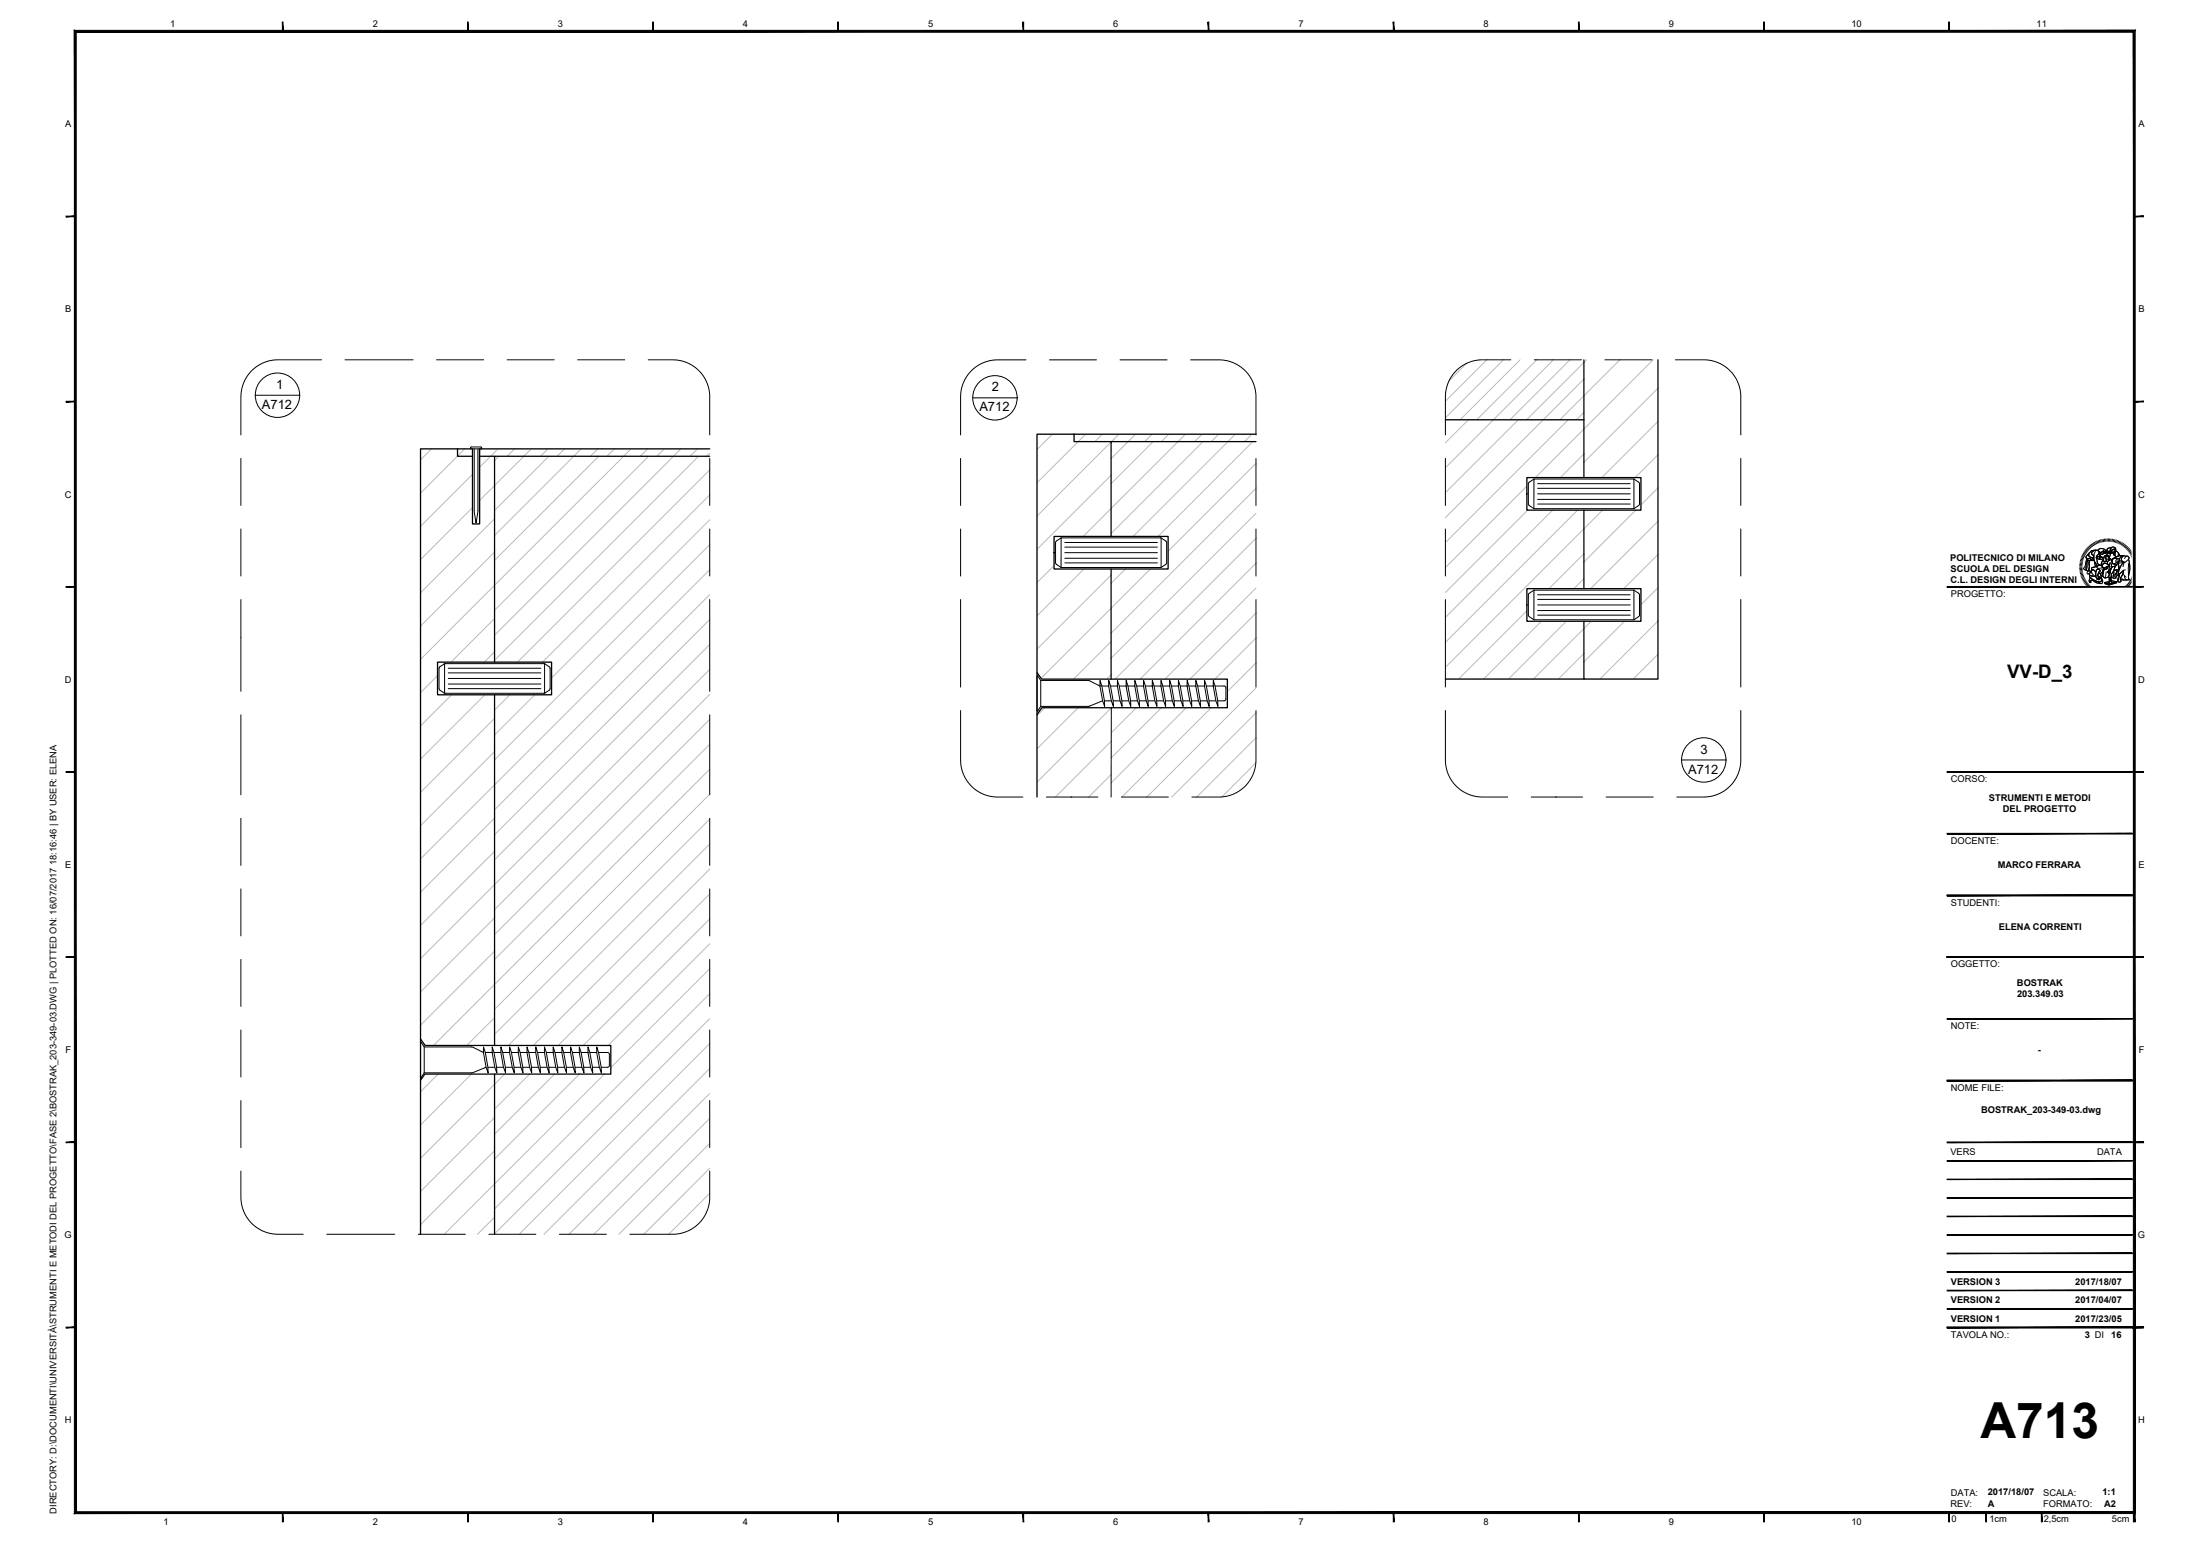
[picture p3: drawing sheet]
<svg xmlns="http://www.w3.org/2000/svg" width="594mm" height="420mm" viewBox="0 0 594 420" stroke-linecap="round" stroke-linejoin="round" font-family="sans-serif">
<!-- layer: campitura -->
<g fill="none" stroke="#bababa" stroke-width=".27">
<path d="M396.1 98.1l-4.8 4.8M401.5 97.2l-11.2 11.1M406 97.2l-15.7 15.6M410.5 97.2l-16.2 16.2M415 97.2l-16.2 16.2M419.5 97.2l-29.2 29.1M424 97.2l-16.2 16.2M428.4 97.2l-16.2 16.2M437.4 97.2l-16.2 16.2M446.4 97.2l-31.8 31.8M284.2 117.2l-4.2 4.2M293.2 117.2l-13.2 13.2"/>
<path d="M297.7 117.2l-2 2M300 119.4l-20 20M302.2 117.2l-2 2M306.6 117.2l-6.6 6.6M311.1 117.2l-2 2M311.4 119.2l-11.4 11.4M315.6 117.2l-2 2M320.1 117.2l-27.6 27.6M324.6 117.2l-2 2M324.8 119.2l-24.8 24.9M329.1 117.2l-2 2M333.6 117.2l-27.6 27.6"/>
<path d="M338.1 117.2l-2 2M338.3 119.2l-25.6 25.6M396.5 113.4l-6.2 6.2M410 113.4l-19.7 19.6M423.5 113.4l-33.2 33.1M427.7 102.4l-37.4 37.4M427.7 111.4l-2 2M447.7 104.8l-20 20M447.7 113.8l-15.1 15.2M116.5 121.2l-2.9 3M125.5 121.2l-11.9 12M127.6 128.1l-14 14"/>
<path d="M127.6 137.1l-14 14M130 121.2l-.5 .5M134.5 121.2l-5 5M134.7 123.2l-1.2 1.2M139 121.2l-2 2M143.5 121.2l-14 13.9M148 121.2l-2 2M148.2 123.2l-14.7 14.6M152.4 121.2l-2 2M156.9 121.2l-23.4 23.4M161.4 121.2l-2 2M161.7 123.2l-28.2 28.1"/>
<path d="M165.9 121.2l-2 2M170.4 121.2l-56.8 56.8M174.9 121.2l-2 2M175.1 123.2l-41.6 41.6M179.4 121.2l-2 2M183.9 121.2l-50.4 50.3M188.4 121.2l-2 2M188.6 123.2l-55.1 55.1M191.7 126.9l-52 51.9M191.7 133.6l-45.2 45.2M191.7 122.4l-.8 .8M300 128.3l-20 20"/>
<path d="M339.2 125.1l-23.8 23.8M339.2 131.9l-39.2 39.1M339.2 138.6l-39.2 39.1M412.3 131.2l-22 22.1M412.5 137.8l-22.2 22.2M419.3 137.8l-29 28.9M426 137.8l-35.7 35.7M427.7 122.6l-6.4 6.4M432.7 137.8l-42.4 42.4M441.7 137.8l-14 14M447.7 122.8l-6.2 6.2M447.7 131.8l-4.6 4.6"/>
<path d="M133.5 140.1l-19.9 20M133.5 149.1l-19.9 20M191.7 153.8l-78.1 78.1M191.7 140.4l-42.8 42.7M191.7 147.1l-58.2 58.1M284.6 152.7l-4.6 4.6M292.7 153.6l-12.7 12.7M300 155.3l-20 20M303.9 153.6l-3.9 3.9M310.6 153.6l-29.5 29.6M339.2 145.3l-38.1 38.1M339.2 152.1l-31.3 31.3"/>
<path d="M339.2 158.8l-24.6 24.6M427.7 149.5l-9.4 9.5M427.7 156.3l-2.7 2.7M447.7 149.7l-9.2 9.3M447.7 140.8l-18.2 18.2M447.7 158.7l-4.6 4.6M133.5 167l-11.7 11.8M133.5 176l-2.7 2.8M191.7 160.6l-58.2 58.1M191.7 167.3l-58.2 58.1M191.7 174l-58.2 58.1M300 173.2l-10.1 10.2"/>
<path d="M339.2 165.5l-17.9 17.9M339.2 172.3l-11.1 11.1M339.2 179l-7.8 7.7M412.3 164.9l-18.4 18.5M416.2 167.8l-15.6 15.6M422.9 167.8l-15.6 15.6M427.7 176.5l-6.9 6.9M429.7 167.8l-15.6 15.6M438.7 167.8l-11 10.9M447.7 167.7l-15.6 15.7M447.7 176.7l-6.7 6.7M118.1 182.4l-4.5 4.6"/>
<path d="M122 187.6l-8.4 8.4M130.9 187.6l-17.3 17.4M133.5 194l-19.9 20M137.7 187.6l-4.2 4.1M144.4 187.6l-10.9 10.9M191.7 180.8l-78.1 78.1M191.7 187.5l-58.2 58.1M191.7 194.2l-58.2 58.1M282.2 191.1l-2.2 2.1M291.1 191.1l-11.1 11.1M300 182.2l-1.1 1.2M300.1 191.1l-20.1 20.1"/>
<path d="M306.9 191.1l-6.8 6.8M313.6 191.1l-13.5 13.5M320.3 191.1l-20.3 20.3M327.1 191.1l-24.2 24.1M339.2 185.8l-29.5 29.4M339.2 192.5l-22.8 22.7M339.2 199.2l-16 16M427.7 183.2l-.1 .2M133.5 202.9l-19.9 20.1M191.7 207.7l-74.6 74.6M191.7 201l-58.2 58.1M191.7 214.4l-58.2 58.1"/>
<path d="M300.1 209.1l-6.1 6.1M300.1 200.1l-15.1 15.1M339.1 206l-9.2 9.2M133.5 220.9l-19.9 20M133.5 229.9l-19.9 20M191.7 234.6l-47.7 47.7M191.7 221.2l-58.2 58.1M191.7 227.9l-54.4 54.4M133.5 247.9l-19.9 20M133.5 256.8l-19.9 20M191.7 241.4l-41 40.9M191.7 248.1l-34.2 34.2"/>
<path d="M191.7 254.9l-27.5 27.4M133.5 274.8l-7.5 7.5M191.7 261.6l-26.8 26.7M191.7 268.3l-58.2 58.1M191.7 275.1l-58.2 58.1M118.3 290l-4.7 4.8M127.3 290l-13.7 13.8M136.3 290l-22.7 22.8M143 290l-9.5 9.5M149.8 290l-16.3 16.2M156.5 290l-23 23M163.2 290l-43.2 43.3"/>
<path d="M191.7 281.8l-51.5 51.5M191.7 288.5l-44.8 44.8M191.7 295.3l-38.1 38M133.5 301.7l-19.9 20M133.5 310.7l-19.9 20M191.7 302l-31.3 31.3M191.7 308.7l-24.6 24.6M191.7 315.5l-17.9 17.8M133.5 328.7l-4.6 4.6M191.7 322.2l-11.1 11.1"/>
</g>
<!-- layer: Sezioni 1 -->
<g fill="none" stroke="#000" stroke-width=".35">
<path d="M427.7 97.2v31.8M447.7 97.2v86.2h-20v-15.6M290 117.2h-10v98M290 117.2v2h10M290 117.2h49.2M339.2 119.2h-39.2v25.6M390.3 113.4h37.4M123.5 121.2h-9.9v212.1M123.5 121.2v2h4.1M123.5 121.2h3.8M127.6 121.2v20.3h1.9v-20.3M129.5 123.2h4"/>
<path d="M129.9 121.2h61.8M191.7 123.2h-58.2v55.6M412.3 129h30.8v8.8h-30.8zM427.7 137.8v21.2M284.6 144.8h30.8v8.8h-30.8zM300 153.6v29.8M412.3 159h30.8v8.8h-30.8zM118.1 178.8h30.8v8.8h-30.8zM133.5 187.6v94.7M280 181.6l1.3 1.8h50.1v7.7h-50.1l-1.3 1.8M390.3 183.4h37.4M113.6 280.6l1.2 1.7h50.1v7.7h-50.2l-1.1 1.7"/>
<path d="M133.5 290v43.3"/>
</g>
<!-- layer: Viti -->
<g fill="none" stroke="#000" stroke-width=".27">
<path d="M127.1 120.8l2.8-.1 .2 .3-.2 .2h-2.6zM128.1 121.2v16.6l.5 3.4 .5-3.4-.1-16.6M414.2 129.4v7.9M415.2 130.6h25M415.2 131.9h25M415.2 134.9h25M415.2 136.1h25M415.2 133.4h25M441.1 129.4h-26.7l-1.5 .8-.2 .4v5.7l1.5 1 26.9 .1M441.1 129.4l1.4 .8 .2 .4v5.7l-1.6 1.1M441.2 129.4v7.9M285.1 146.2l1.6-1 26.8 .1 1.5 1v5.8l-1.6 1.1h-26.9l-1.4-1.1z"/>
<path d="M286.5 145.3v7.9M287.5 146.5h25M287.5 147.7h25M287.5 150.7h25M287.5 152h25M287.5 149.2h25M313.5 145.3v7.9M414.2 159.4v7.9M414.4 159.4h26.7M414.4 159.3l-1.7 1.2v5.6l.2 .4M441.1 159.3l1.6 1.2v5.6l-.2 .4M441.2 159.4v7.9"/>
<path d="M120.1 179.2v8M147.1 179.2v8M412.9 166.5l1.5 .9h26.7M415.2 160.6h25M415.2 161.9h25M415.2 164.9h25M415.2 166.1h25M415.2 163.4h25M442.5 166.5l-1.4 .9M118.7 180.2l1.5-1h26.8l1.5 1.1v5.8l-1.6 1.1h-26.8l-1.5-1.1zM121 180.4h25M121 181.7h25"/>
<path d="M121 184.7h25M121 186h25M121 183.2h25M281 183.7l13 .1 3 1.4M281 183.7l-.9-1.2v9.5l.9-1.3M281 183.7v7M281 190.7h12.8M297 183.7l.5 1.5 .7 4 .1 1.5-.6-1.5-.7-4zM297.5 185.2h1.9M297.8 189.3l-4 1.4M298.2 189.2h1.9M299.4 183.7l.5 1.5 .7 4v1.5l-.5-1.5-.7-4z"/>
<path d="M299.9 185.2h1.8M300.6 189.2h1.8M301.7 183.7l.5 1.5 .8 4v1.5l-.6-1.5-.7-4zM302.2 185.2h1.9M303 189.2h1.8M304.1 183.7l.5 1.5 .7 4 .1 1.5-.6-1.5-.7-4zM304.6 185.2h1.8M305.3 189.2h1.9M306.5 183.7l.4 1.5 .8 4v1.5l-.5-1.5-.8-4zM306.9 185.2h1.9M307.7 189.2h1.8M308.8 183.7l.5 1.5 .7 4 .1 1.5-.6-1.5-.7-4z"/>
<path d="M309.3 185.2h1.8M310 189.2h1.9M311.2 183.7l.4 1.5 .8 4v1.5l-.5-1.5-.8-4zM311.6 185.2h1.9M312.4 189.2h1.8M313.5 183.7l.5 1.5 .7 4 .1 1.5-.6-1.5-.7-4zM314 185.2h1.9M314.7 189.2h1.9M315.9 183.7l.5 1.5 .7 4v1.5l-.5-1.5-.7-4zM316.4 185.2h1.8M317.1 189.2h1.8M318.2 183.7l.5 1.5 .7 4 .1 1.5-.6-1.5-.7-4z"/>
<path d="M318.7 185.2h1.9M319.4 189.2h1.9M320.6 183.7l.5 1.5 .7 4v1.5l-.5-1.5-.7-4zM321.1 185.2h1.8M321.8 189.2h1.8M322.9 183.7l.5 1.5 .7 4 .1 1.5-.6-1.5-.7-4zM323.4 185.2h1.9M324.1 189.2h1.9M325.3 183.7l.5 1.5 .7 4v1.5l-.5-1.5-.7-4zM325.8 185.2h1.8M326.5 189.2h1.8M327.6 183.7l.5 1.5 .7 4 .1 1.5-.6-1.5-.7-4z"/>
<path d="M328.1 185.2h2.4l.5 .5v3.3l-.5 .2h-1.7M114.6 282.7l13.2 .1M114.6 282.7l-1-1.2v9.4l1-1.2M114.6 282.7v7M127.8 282.8l2.3 1.2M130.1 284l.5 .1M130.6 282.7l.4 1.5 .8 4v1.5l-.5-1.5-.8-4zM131 284.2h1.9M131.3 288.2l-3.9 1.5h-12.8M131.8 288.2h1.8M132.9 282.7l.5 1.5 .7 4 .1 1.5-.6-1.5-.7-4zM133.4 284.2h1.9"/>
<path d="M134.1 288.2h1.9M135.3 282.7l.4 1.5 .8 4v1.5l-.5-1.5-.7-4zM135.7 284.2h1.9M136.5 288.2h1.8M137.6 282.7l.5 1.5 .7 4 .1 1.5-.6-1.5-.7-4zM138.1 284.2h1.9M138.8 288.2h1.9M140 282.7l.5 1.5 .7 4v1.5l-.5-1.5-.7-4zM140.5 284.2h1.8M141.2 288.2h1.8M142.3 282.7l.5 1.5 .7 4 .1 1.5-.6-1.5-.7-4zM142.8 284.2h1.9"/>
<path d="M143.5 288.2h1.9M144.7 282.7l.5 1.5 .7 4v1.5l-.5-1.5-.7-4zM145.2 284.2h1.8M145.9 288.2h1.8M147 282.7l.5 1.5 .7 4 .1 1.5-.6-1.5-.7-4zM147.5 284.2h1.9M148.2 288.2h1.9M149.4 282.7l.5 1.5 .7 4v1.5l-.5-1.5-.7-4zM149.9 284.2h1.8M150.6 288.2h1.8M151.7 282.7l.5 1.5 .7 4 .1 1.5-.6-1.5-.7-4zM152.2 284.2h1.9"/>
<path d="M152.9 288.2h1.9M154.1 282.7l.5 1.5 .7 4v1.5l-.5-1.5-.7-4zM154.6 284.2h1.8M155.3 288.2h1.8M156.4 282.7l.5 1.5 .7 4 .1 1.5-.6-1.5-.7-4zM156.9 284.2h1.9M157.6 288.2h1.9M158.8 282.7l.5 1.5 .7 4v1.5l-.5-1.5-.7-4zM159.3 284.2h1.8M160 288.2h1.8M161.1 282.7l.5 1.5 .7 4 .1 1.5-.6-1.5-.7-4zM161.6 284.2h2.5l.5 .5-.1 3.2-.4 .3h-1.8"/>
</g>
<!-- layer: simboli -->
<g fill="none" stroke="#000" stroke-width=".27">
<path d="M86.8 97.2h-11.7a10 10 0 0 0-10 10v10.2M93.2 97.2h18.3M117.9 97.2h12.7M136.9 97.2h12.7M156 97.2h12.7M175 97.2h6.6a10 10 0 0 1 10.1 10v10.2M277 97.2h-7.6a10 10 0 0 0-10 10v10.2M283.4 97.2h12.7M302.4 97.2h12.7M321.5 97.2h7.7a10 10 0 0 1 10 10v10.2M408 97.2h-7.7a10 10 0 0 0-10 10v10.2M414.3 97.2h12.7"/>
<path d="M433.4 97.2h12.7M452.4 97.2h7.7a10 10 0 0 1 10 10v10.2M68.9 106.7h12M262.7 107.4h12M65.1 123.8v12.7M191.7 123.8v12.7M259.4 123.8v12.7M339.2 123.8v12.7M390.3 123.8v12.7M470.1 123.8v12.7M65.1 142.8v12.7M191.7 142.8v12.7"/>
<path d="M259.4 142.8v12.7M339.2 142.8v12.7M390.3 142.8v12.7M470.1 142.8v12.7M65.1 161.9v24.8M191.7 161.9v24.8M259.4 161.9v23.6M339.2 161.9v23.6M390.3 161.9v23.6M470.1 161.9v23.6M65.1 193v21.6M191.7 193v21.6"/>
<path d="M259.4 191.9v13.3a10 10 0 0 0 10 10h6.8M339.2 191.9v13.3a10 10 0 0 1-10 10h-7.3M390.3 191.9v13.3a10 10 0 0 0 10 10h6.8M470.1 191.9v13.3a10 10 0 0 1-10 10h-7.3M282.6 215.2h13.9M302.8 215.2h12.7M413.5 215.2h13.9M433.7 215.2h12.7M454.1 205.2h12M65.1 221v12.7M191.7 221v12.7M65.1 240v12.7"/>
<path d="M65.1 259.1v12.7M191.7 240v12.7M191.7 259.1v12.7M65.1 278.1v12.7M191.7 278.1v12.7M65.1 297.2v12.7M191.7 297.2v12.7M65.1 316.2v7.1a10 10 0 0 0 10 10h6.8M191.7 316.2v7.1a10 10 0 0 1-10.1 10h-11.5M88.2 333.3h18.4M113 333.3h12.7M132 333.3h12.7"/>
<path d="M151.1 333.3h12.7"/>
<circle cx="74.9" cy="106.7" r="6"/>
<circle cx="268.7" cy="107.4" r="6"/>
<circle cx="460.1" cy="205.2" r="6"/>
</g>
<!-- layer: Sezioni 10 -->
<path d="M300.1 191.1l-.1 24.1" fill="none" stroke="#000" stroke-width=".27"/>
<!-- layer: G-ANNO-LOGO -->
<g fill="none" stroke="#000" stroke-width=".27">
<path d="M561.6 153.1h.6M561.6 152.8h.6M561.6 152.4l.7 .1M561.6 152.1h.7M561.7 151.7l.7 .1M561.8 151.4l.6 .1M561.9 151l.6 .2M562 150.7l.6 .2M562.1 150.3l.6 .3M562.2 150l.6 .3M562.2 153.5h-.6M562.3 153.8h-.7"/>
<path d="M562.3 154.1l-.7 .1M562.4 154.4l-.7 .1M562.4 149.7l.6 .3M562.4 154.7l-.6 .2M562.5 155l-.7 .2M562.6 149.4l.5 .3M562.6 155.4l-.6 .2M562.7 155.7l-.6 .2M562.7 149.1l.6 .3M562.8 156l-.6 .2M562.9 148.8l.6 .4M563 156.3l-.6 .3"/>
<path d="M563.1 156.6l-.6 .3M563.1 148.5l.6 .4M563.3 156.8l-.6 .4M563.4 148.2l.5 .4M563.5 150.8h.6a.84 .84 0 0 0 1.3-.1l.1 .6-1 .1a.81 .81 0 0 1-1.1-.5zM563.5 150.7v.5M563.5 157.1l-.6 .4M563.6 147.9l.5 .5M563.6 151.3l-.2 .5-.1 1.3-.4 .7 .4 .2M563.7 157.4l-.6 .4M563.7 149.8l.4-.3-.1 .3a.81 .81 0 0 0 1 .8l.3 .1-.1 .1a.73 .73 0 0 1-1.1 0l-.3 .1a.51 .51 0 0 1-.5-.4 .51 .51 0 0 1 .3-.6zM563.9 147.7l.4 .5"/>
<path d="M563.9 157.6l-.6 .5M563.9 151.3l.4 .1-.2 .6v2.1l-.2 .1-.6-.3 .2-.7 .1-1.2zM563.9 151.3l-.3 .6-.1 1.5-.2 .6 .7 .1M564.1 149.5l-.6 .6a.44 .44 0 0 0-.2 .5 .44 .44 0 0 0 .5 .3l.5-.1 .5 .2 .6-.3M564.1 157.9l-.5 .4M564.1 147.4l.5 .5M564.1 154.9a1.23 1.23 0 0 0 1.8 .5M564.2 149.3l.7-.6 1.2-.1a1 1 0 0 0-1.2 1l.5 .3v.8l-.5-.1a.75 .75 0 0 1-.9-.8zM564.3 155.3l.1 .5 .7 .7 1.9 .8M564.3 155.2l.6 .3 1-.1 .4 1 .2-.2 .3 .4-.2-.6 .3 .4-.1-.4 .4 .1-.8-.6 .3-.8 .4 .1 .3 1.1a.79 .79 0 0 1 0 .9 .79 .79 0 0 1-.9 .3l-1.6-.8-.5-.5zM564.3 158.1l-.5 .5M564.3 151.4l1.2-.1 .6 1.2-.1 .5-.4 .1a.6 .6 0 0 0-.8 .7l.2 .1-.4 .5a.56 .56 0 0 1-.5-.9v-1.7z"/>
<path d="M564.3 151.4l-.2 .6 .1 2.1M564.4 147.2l.4 .5M564.4 155.9v.2a.84 .84 0 0 0-.1 1.2l.4-.2-.2-.1a.49 .49 0 0 1 .4-.4 .49 .49 0 0 1 .5 .3l.9 .5a1.28 1.28 0 0 0 1.5-.1l-.2-.8M564.4 155.9l1.6 1a1.01 1.01 0 0 0 1.6-.4 .65 .65 0 0 1 0 1 .65 .65 0 0 1-.9 0l-1.3-.6a.45 .45 0 0 0-.5-.3 .45 .45 0 0 0-.3 .5v.2h-.2a.82 .82 0 0 1 0-1.2zM564.5 158.3l-.4 .5M564.6 154.4a.51 .51 0 0 0-.8-.2 .51 .51 0 0 0 .1 .8 .72 .72 0 0 1 .7-.4 .72 .72 0 0 1 .6 .6h.1M564.7 147l.4 .5M564.8 158.5l-.4 .6M564.8 154l.4-.2 .2 .1a.73 .73 0 0 1 .5 1v.5a1.19 1.19 0 0 1-1.8-.5l.7-.3-.2-.2zM564.8 153.4l1.2-.4 .3 .1 .3-.5h.4l.6 .2 .4 .5a1.01 1.01 0 0 1-.1 1.1 1.01 1.01 0 0 1-1 .4l-.1-.3a.46 .46 0 0 0 .1-.8 .46 .46 0 0 0-.8 .3l-.1 .4-.7-.6a.34 .34 0 0 1-.4 0 .34 .34 0 0 1-.1-.4zM565 146.8l.3 .5M565 158.7l-.4 .6"/>
<path d="M565.1 148.9a.93 .93 0 0 1 1-.3 .93 .93 0 0 1 .7 .9l-.3 .3a.91 .91 0 0 0-.2 1.4 1.09 1.09 0 0 0 .7 1.4h-.4l-.3 .5-.3-.1 .1-.5-.6-1.2-.1-1.3a.61 .61 0 0 1-.5-.4 .61 .61 0 0 1 .2-.7zM565.2 153.7l.7 .7M565.2 153.8l-.5 .4 .1 .4M565.3 146.6l.3 .6M565.3 158.9l-.4 .6M565.5 151.3h-1.4a.68 .68 0 0 0-.8 .2 .68 .68 0 0 0-.1 .8l-.1 .5-.5 .7 .3 .3M565.6 146.4l.3 .6M565.6 159.1l-.4 .6M565.6 151.7l.2 1.3M565.8 148.9l-.4 .9 .1 1.6 .4 .7 .3 1 .2-.1 .1-.3 .5-.2a1.04 1.04 0 0 1-.7-1.4 1.5 1.5 0 0 1 .5-1.7 1.03 1.03 0 0 0-1.4-.8l-.7 .2-.5 .5-.2 .5a.83 .83 0 0 0 1 .8l.3 .1M565.9 159.3l-.4 .6M565.9 146.2l.3 .7"/>
<path d="M566 153l-.4 .1a.61 .61 0 0 0-.8 .7l.2 .1M566.1 148.6a1.01 1.01 0 0 0-1.2 1l.5 .3M566.1 159.4l-.3 .6M566.2 146.1l.3 .6M566.3 153.7a.47 .47 0 0 1 .7 .2 .47 .47 0 0 1-.2 .6l-.4 .9 .8 .7-.4-.1 .1 .4-.3-.4 .1 .6-.2-.4-.2 .2v-.3l-.4-.5 .1-1.2zM566.3 153.7a.47 .47 0 0 1 .7 .2 .47 .47 0 0 1-.2 .6l-.4 .9 .8 .8-.4-.2 .1 .4-.3-.4 .1 .6-.2-.4-.2 .2v-.2l-.4-.6v-1.1zM566.3 149.9l.4-.2 .6-.2-.1 .6-1.1 .5zM566.4 150.4l.7-.3 .3 .3a.33 .33 0 0 0-.4 .2 .33 .33 0 0 0 .2 .4 .6 .6 0 0 1-.8-.6zM566.4 150.4a.56 .56 0 0 0 .8 .6M566.4 159.6l-.2 .6M566.5 148.7l.7-.6 1.1 .2a.3 .3 0 0 1 .3 .4 .3 .3 0 0 1-.5 .1l-.2-.1-.5 .5-.6-.2M566.6 146l.2 .6"/>
<path d="M566.6 148.4l1.1-.3 .7 .4a.22 .22 0 0 1 .2 .3 .22 .22 0 0 1-.3 .1l-.4-.2-.4 .5h-.4l-.6-.5zM566.7 159.7l-.2 .6M566.8 149l.7 .2 .5-.5 .3 .2-.2 .6-.4 .2-.4-.2-.6 .2zM566.9 145.9l.2 .6M567 152.6l.6 .2 .4 .6a.76 .76 0 0 1-.3 1.1M567.1 159.8l-.3 .6M567.1 150.5h.9l-.3 .1a.38 .38 0 0 1-.4 .5 .38 .38 0 0 1-.2-.6zM567.1 154.9l.3 1a.79 .79 0 0 1 .1 .9 .79 .79 0 0 1-.9 .3M567.1 150.2l.3 .2M567.2 149.9v.2l-1.1 .5M567.2 153.4l-.8 .2M567.2 145.7l.2 .7"/>
<path d="M567.3 149.5l-.4 .6M567.4 159.9l-.2 .6M567.4 153.1l.7 .5M567.5 150.4a.33 .33 0 0 0-.4 .4 .33 .33 0 0 0 .4 .3 .33 .33 0 0 0 .2-.5l.3-.1-.7 .1M567.5 153.6a.7 .7 0 0 1 .2 .9 .7 .7 0 0 1-1 .2M567.6 152.8v-.3l.6-.4 1 .2 .1 .3a.26 .26 0 0 1 .1 .4 .26 .26 0 0 1-.4 0l-1 .4 .6 .4 .4-.3 .1-.4a.44 .44 0 0 0 .3-.4 .44 .44 0 0 0-.4-.4l-.9-.2-.5 .7-.2-.1v-.5l.5-.8 .2 .2h1.1l.5-.4v-.3l.6 .2 .1 1a.71 .71 0 0 0-.1 1l-.3 .6-.4 .2-.2 .5-.3-.1 .1 .3a.23 .23 0 0 1 .4 .1 .23 .23 0 0 1-.1 .3l.3-.3-.4 1.1a.95 .95 0 0 1-1.4-.1l-.4-.3 .3-.6 .2-1.1M567.6 145.7l.1 .6M567.6 155.4l.8 .7M567.6 152.5l.6-.4h.6l.5 .4a.29 .29 0 0 1 .1 .5 .29 .29 0 0 1-.5 0l-.2 .2a.47 .47 0 0 1-.6 .3 .47 .47 0 0 1-.4-.4zM567.7 160l-.2 .6M567.8 149.5h.1M567.9 149.1l.2 .1"/>
<path d="M567.9 151.4a1.27 1.27 0 0 0-.5 1.3M567.9 154.8v.9M567.9 145.6l.1 .7M568 149.1l-.1 .1M568 153.4l1.2-.4-.2 .5-.4 .3zM568 154.2l-.3 1-.4 .4M568.2 153.5l-.1 .1M568.3 149.3l.8-.2a.31 .31 0 0 1 .1 .5 .31 .31 0 0 1-.5-.1zM568.3 145.5l.1 .7M568.3 148.9l-.2 .6-.4 .2-.4-.2-.6 .2M568.3 150.2l.8-.3 .6 1.1a.22 .22 0 0 1-.1 .3 .22 .22 0 0 1-.3-.1 .22 .22 0 0 1 .2-.3l-.2-.7a.44 .44 0 0 0-.7-.1 .44 .44 0 0 0 .1 .7 .43 .43 0 0 1 .2 .5 .43 .43 0 0 1-.4 .3h-.3a.34 .34 0 0 1-.3-.3 .34 .34 0 0 1 .2-.4zM568.4 157.3l2-.5 1.1 .3-2 .6z"/>
<path d="M568.4 157.3l1.1 .4v.3l-1.1-.4zM568.6 150.1l.4-.1 .5 .7a.64 .64 0 0 1-.1 .7 .64 .64 0 0 1-.7 .2zM568.6 145.5l.1 .7M568.7 149.1v-.2a.52 .52 0 0 1 .6-.1 .52 .52 0 0 1 .3 .5l-.3 .1M568.7 153.6h.1M568.7 154.5l-.3 1.6 1-.3M568.8 148.8a.5 .5 0 0 1 .5 .1 .5 .5 0 0 1 .2 .5h-.2l-.2-.3v.1l-.4-.1zM568.8 153.2l.1 .1M568.8 153.5h.1M568.9 153.3h-.1M568.9 150.3h.1M569 150.3l-.2 .1"/>
<path d="M569 145.5v.7M569.1 149.2l-.4-.1-.4 .2h.3a.36 .36 0 0 0 .3 .3 .36 .36 0 0 0 .4-.3l-.2-.2v.2M569.1 154.3l.3 .1 .1-.4a.25 .25 0 0 1 .2-.3 .25 .25 0 0 1 .3 .1l-.5 1.2a.23 .23 0 0 0 .1-.3 .23 .23 0 0 0-.4-.1zM569.1 151.6v.7M569.2 153l-.2 .5a.5 .5 0 0 1-.8 0M569.2 150.1l.2 .3-.1 .1M569.3 150.3a.43 .43 0 0 0-.7-.2 .43 .43 0 0 0 .1 .7 .49 .49 0 0 1-.1 .8 .49 .49 0 0 1-.7-.5l.4-.9 .7-.3 .4 .3 .3 .7a.24 .24 0 0 1-.1 .4 .24 .24 0 0 1-.3-.3M569.3 145.5v.7M569.4 150.6l-.2 .1M569.4 150.4a.41 .41 0 0 1 0 .6 .41 .41 0 0 1-.6 0l-.1-.1M569.4 151.3l-.3 .3h-.4M569.5 157.7l2-.6v.3l-2 .6z"/>
<path d="M569.5 157.7v.3M569.5 149.3l.2-.1 .1 .6-.2 .7M569.6 153.8h.1M569.6 154.4l-.1 .6 .2-.3M569.6 148.9l.2 .4M569.7 150.9l-.1-.5a.89 .89 0 0 0 0-1.2l-.4-.4a.45 .45 0 0 1-.2-.6 .45 .45 0 0 1 .6-.2h.5l-.3 .7 .1 .8 .2-.1 .1-.4a.4 .4 0 0 0 .2 .3 .4 .4 0 0 0 .5-.1l-.1 .6 .3-.1 .3 .7-1.1 .7M569.7 145.5v.7M569.8 154.2l-.2 .2v-.2M569.8 151.9l-.2 1.3M569.8 151.1l.4 .2M569.9 155.9l.1-.1 .2 1.1-.3-.6-.4 .7zM569.9 153l-.4 .4v.5"/>
<path d="M570 153.7l-.4 .1-.3 .6h-.3l.3 .3 .3-.1M570 151.9l-.4 .9M570.1 145.5l-.1 .7M570.1 148h-.5a.62 .62 0 0 0-.6 .7M570.2 149l.2 .3 .5-.1M570.2 147.8l.6-.1 .4 .2 .1 .4v.7l-.4 .9v-.7l.2-.5a.35 .35 0 0 0-.1-.5 .35 .35 0 0 0-.5 .2l-.2 .1-.2 .9-.2 .1-.1-.8zM570.2 147.8l.6-.1 .5 .5v.8l-.4 .9 .2-1.3a.27 .27 0 0 0-.1-.3 .27 .27 0 0 0-.3 .1h-.4l-.2 1-.2 .1-.1-.9zM570.3 151.1l.2-.2a.93 .93 0 0 1 1.2-.1 .62 .62 0 0 1 .7 .4 .62 .62 0 0 1-.4 .8 .88 .88 0 0 1-.8 .5 .88 .88 0 0 1-.8-.5zM570.3 148.7l.3 .1M570.3 148.4h.4a.3 .3 0 0 1 .4 0 .3 .3 0 0 1 .1 .3l-.3 .5-.5 .1-.2-.3zM570.4 153l.8-.1-.7 1.6a1.5 1.5 0 0 0-.5 1.5l-.1-.1-.3 .6-.2-.9zM570.4 153.1l-1 2.6 .2 .8 .4-.6 .2 1.3-.3-.8-.4 1 .1-.9"/>
<path d="M570.4 149.2h.1M570.4 152.1a.62 .62 0 0 0 0 .9l.9-.1 .4-.6M570.4 145.6l-.1 .7M570.4 148.8h.1M570.5 149l.1 .1M570.6 160l.1 .7M570.8 145.7l-.2 .6M570.8 148.9h.2M570.9 148.9l-.1 .1M570.9 154l.7-.1-.5 1.3 .2 .8-.4 .2-.4-.2zM570.9 159.9l.2 .7M571.1 149.7l.3 .7"/>
<path d="M571.1 152.2h.1M571.1 145.7l-.2 .7M571.2 152.9l-.7 1.6a1.5 1.5 0 0 0-.5 1.5M571.2 150.5l1-.4 .8-.1-.7 1-1.2-.4zM571.2 159.8l.2 .7M571.3 152.1l-.3 .1M571.3 148.7l.7 .5 .5 .8-.6 .2a.52 .52 0 0 1-.6 .1 .52 .52 0 0 1-.2-.6zM571.3 148.7l.7 .5 .2 .5M571.3 152.4l-.1 .1M571.5 145.8l-.2 .7M571.5 159.7l.3 .7M571.5 157.1v.3l-2 .6-1.1-.4v-.3l1.1 .4 2-.6a5.9 5.9 0 0 0-3.1 .2"/>
<path d="M571.6 153.9l-.5 1.3 .2 .8-.2 .2-.6-.2 .3-2M571.8 145.9l-.2 .7M571.8 152.1h.4l-.2 .7a.68 .68 0 0 1-.2 1.1l-1 .1 .4-1.1zM571.8 159.6l.3 .7M571.9 151.8l-.1 .4M571.9 150.8a.57 .57 0 0 1 .5 .6 .57 .57 0 0 1-.5 .5 .63 .63 0 0 1-1 .6l-.1-.3a.69 .69 0 0 1-.3-1.1l.6-.3a.33 .33 0 0 1 .4 .1 .33 .33 0 0 1-.1 .5v.2a.22 .22 0 0 0 .2 .3 .22 .22 0 0 0 .2-.2l.2-.4-.1-.5-.6-.2-.9 .4-.1 .6M571.9 149.6l.5 .4M572 153.9l-1.2 .1M572 155.2l-.1 .3 .3 .2M572.1 146.1l-.2 .6M572.1 159.5l.3 .6M572.2 152.1l-.1 1.2-.2 1a1.81 1.81 0 0 0-.1 2.1l.2 .1"/>
<path d="M572.3 155l1.1-1-.5 1.6a1.28 1.28 0 0 0-.2 1.4l-.1 .1a.46 .46 0 0 1-.7 0 .46 .46 0 0 1 .1-.7zM572.3 151a1.04 1.04 0 0 1 .7-.9 1.04 1.04 0 0 1 1 .1 .56 .56 0 0 1 .8 .2 .56 .56 0 0 1-.2 .8l-.3 .3a1.09 1.09 0 0 1-1.9-.3M572.4 159.4l.3 .5M572.4 152.8v.5M572.5 146.2l-.3 .6M572.7 159.2l.4 .6M572.8 146.4l-.3 .6M572.9 151.9l-.9 .2M572.9 156.2l.6 .4M573 159l.3 .6M573.1 146.5l-.4 .6M573.1 150a2.54 2.54 0 0 0-2 .6"/>
<path d="M573.3 158.8l.3 .6M573.3 155l.8 .8M573.3 151.9a6.7 6.7 0 0 0-1.4 3.5l1.5-1.4 .5-.1M573.4 150.1a.92 .92 0 0 0-.5 1 .92 .92 0 0 0 .9 .7M573.4 150.1l.7 .2a.51 .51 0 0 1 .6 0 .51 .51 0 0 1 .1 .7l.2 1.1a8.1 8.1 0 0 1-.2 3.7l.3 .7-2 .1a.45 .45 0 0 1-.6-.3 .45 .45 0 0 1 .3-.6l.6-1.7-1.5 1.4a5.9 5.9 0 0 1 1.5-3.5l.4-.1a.93 .93 0 0 1-.9-.7 .93 .93 0 0 1 .5-1zM573.4 146.7l-.4 .6M573.4 154l-.5 1.6a1.28 1.28 0 0 0-.2 1.4l-.2 .2a.41 .41 0 0 1-.6-.1 .41 .41 0 0 1 .1-.6l.3-1.5M573.5 158.6l.4 .6M573.5 152l-.2 1M573.7 155.4l.1 .8 .5 .4M573.7 146.9l-.4 .6M573.8 158.4l.4 .6"/>
<path d="M573.9 150.5l-.2 .3M574 147.1l-.5 .6M574 158.2l.5 .5M574.2 158l.5 .5M574.2 147.4l-.4 .5M574.5 157.8l.5 .4M574.5 147.6l-.5 .5M574.7 157.5l.5 .4M574.7 152.1l.1 3.3M574.8 147.9l-.5 .4M574.8 151a9.5 9.5 0 0 1 0 5l.3 .6-2.5-.1M574.9 157.3l.5 .3"/>
<path d="M575 148.1l-.5 .5M575.1 157l.5 .4M575.2 156.7l.6 .3M575.2 148.4l-.5 .4M575.4 156.4l.6 .3M575.4 148.7l-.5 .4M575.5 156.1l.6 .3M575.6 149l-.5 .4M575.7 155.8l.6 .3M575.8 155.5l.6 .3M575.8 149.3l-.5 .3M575.9 155.2l.6 .2"/>
<path d="M576 154.9l.6 .2M576 149.6l-.6 .3M576 154.6l.7 .1M576.1 154.3l.7 .1M576.2 153.9l.6 .1M576.2 149.9l-.7 .3M576.2 153.6l.7 .1M576.2 153.4h.7M576.3 150.3l-.6 .2M576.4 150.6l-.6 .2M576.5 150.9l-.6 .2M576.6 151.3l-.6 .1"/>
<path d="M576.7 151.6l-.6 .1M576.8 152l-.7 .1M576.8 152.3l-.6 .1M576.9 152.7h-.7M576.9 153h-.7M568 160l-.1 .7M568.3 160.1l-.1 .6M568.6 160.1v.7M569 160.1l-.1 .7M569.3 160.1v.7M569.6 160.1l.1 .7M569.9 160.1l.1 .7"/>
<path d="M570.3 160.1l.1 .6"/>
</g>
<!-- layer: G-ANNO-TTLB -->
<g fill="#fff" stroke="#fff" stroke-width=".27">
<path d="M550.8 158.4l30.7 4.4-5.7-4.4zM550.8 158.4l30.7 4.4h-30.7z"/>
<path d="M575.8 143.9h5.7l-5.7 14.5zM581.5 143.9l-5.7 14.5 5.7 4.4z"/>
</g>
<path d="M550.8 158.4h25v-14.5h5.7v18.9h-30.7z" fill="none" stroke="#fff" stroke-width=".27"/>
<g fill="#000" stroke="#000" stroke-width=".27">
<path d="M20.1 8.2l.5 400v-399.5zM20.1 8.2l.5 400-.5 .5zM20.6 408.2l-.5 .5 556-.5zM20.1 408.7l556-.5 .5 .5zM576.1 8.7v399.5l.5 .5zM576.6 8.2v400.5l-.5-400zM20.6 8.7h555.5l.5-.5zM20.1 8.2h556.5l-556 .5z"/>
<path d="M76.2 6l.2 2.4v-2.4zM76.2 6l.2 2.4h-.2z"/>
<path d="M126.2 6l.2 2.4v-2.4zM126.2 6l.2 2.4h-.2z"/>
<path d="M176.2 6l.2 2.4v-2.4zM176.2 6l.2 2.4h-.2z"/>
<path d="M226.2 6l.2 2.4v-2.4zM226.2 6l.2 2.4h-.2z"/>
<path d="M276.2 6l.2 2.4v-2.4zM276.2 6l.2 2.4h-.2z"/>
<path d="M326.2 6l.2 2.4v-2.4zM326.2 6l.2 2.4h-.2z"/>
<path d="M376.2 6l.2 2.4v-2.4zM376.2 6l.2 2.4h-.2z"/>
<path d="M426.2 6l.2 2.4v-2.4zM426.2 6l.2 2.4h-.2z"/>
<path d="M476.2 6l.2 2.4v-2.4zM476.2 6l.2 2.4h-.2z"/>
<path d="M526.2 6l.2 2.4v-2.4zM526.2 6l.2 2.4h-.2z"/>
<path d="M17.8 58.5h2.5v-.1zM17.8 58.4h2.5l-2.5 .1z"/>
<path d="M576.3 58.5h2.5v-.1zM576.3 58.4h2.5l-2.5 .1z"/>
<path d="M17.8 108.5h2.5v-.1zM17.8 108.4h2.5l-2.5 .1z"/>
<path d="M576.3 108.5h2.5v-.1zM576.3 108.4h2.5l-2.5 .1z"/>
<path d="M17.8 158.5h2.5v-.1zM17.8 158.4h2.5l-2.5 .1z"/>
<path d="M525.8 158.5h50v-.1zM525.8 158.4h50l-50 .1z"/>
<path d="M576.3 158.5h2.5v-.1zM576.3 158.4h2.5l-2.5 .1z"/>
<path d="M17.8 208.5h2.5v-.1zM17.8 208.4h2.5l-2.5 .1z"/>
<path d="M525.8 208.5h50v-.1zM525.8 208.4h50l-50 .1z"/>
<path d="M576.3 208.5h2.5v-.1zM576.3 208.4h2.5l-2.5 .1z"/>
<path d="M525.8 225.2h50v-.2zM525.8 225h50l-50 .2z"/>
<path d="M17.8 258.5h2.5v-.1zM17.8 258.4h2.5l-2.5 .1z"/>
<path d="M525.8 241.7v.2l50-.2zM525.8 241.9l50-.2v.2z"/>
<path d="M525.8 258.4v.1l50-.1zM525.8 258.5l50-.1v.1z"/>
<path d="M525.8 258.4v.1l50-.1zM525.8 258.5l50-.1v.1z"/>
<path d="M525.8 258.4v.1l50-.1zM525.8 258.5l50-.1v.1z"/>
<path d="M525.8 258.4v.1l50-.1zM525.8 258.5l50-.1v.1z"/>
<path d="M525.8 241.9h50v-.2zM525.8 241.7h50l-50 .2z"/>
<path d="M576.3 258.5h2.5v-.1zM576.3 258.4h2.5l-2.5 .1z"/>
<path d="M525.8 275v.2l50-.2zM525.8 275.2l50-.2v.2z"/>
<path d="M525.8 291.7v.2l50-.2zM525.8 291.9l50-.2v.2z"/>
<path d="M525.8 291.7v.2l50-.2zM525.8 291.9l50-.2v.2z"/>
<path d="M17.8 308.5h2.5v-.1zM17.8 308.4h2.5l-2.5 .1z"/>
<path d="M525.8 318.4h50zM525.8 318.5l50-.1z"/>
<path d="M525.8 313.4h50zM525.8 313.5l50-.1z"/>
<path d="M525.8 308.4v.1l50-.1zM525.8 308.5l50-.1v.1z"/>
<path d="M576.3 308.5h2.5v-.1zM576.3 308.4h2.5l-2.5 .1z"/>
<path d="M576.3 308.5h2.5v-.1zM576.3 308.4h2.5l-2.5 .1z"/>
<path d="M525.8 338.4h50zM525.8 338.5l50-.1z"/>
<path d="M525.8 333.4h50zM525.8 333.5l50-.1z"/>
<path d="M525.8 328.4h50zM525.8 328.5l50-.1z"/>
<path d="M525.8 323.4h50zM525.8 323.5l50-.1z"/>
<path d="M17.8 358.5h2.5v-.1zM17.8 358.4h2.5l-2.5 .1z"/>
<path d="M525.8 358.4v.1l50-.1zM525.8 358.5l50-.1v.1z"/>
<path d="M525.8 358.4v.1l50-.1zM525.8 358.5l50-.1v.1z"/>
<path d="M525.8 353.4h50zM525.8 353.5l50-.1z"/>
<path d="M525.8 348.4h50zM525.8 348.5l50-.1z"/>
<path d="M525.8 343.4h50zM525.8 343.5l50-.1z"/>
<path d="M575.8 358.5h2.5v-.1zM575.8 358.4h2.5l-2.5 .1z"/>
<path d="M575.8 358.5h2.5v-.1zM575.8 358.4h2.5l-2.5 .1z"/>
<path d="M576.3 358.5h2.5v-.1zM576.3 358.4h2.5l-2.5 .1z"/>
<path d="M576.3 358.5h2.5v-.1zM576.3 358.4h2.5l-2.5 .1z"/>
<path d="M76.2 408.4l.2 2.5v-2.5zM76.2 408.4l.2 2.5h-.2z"/>
<path d="M126.2 408.4l.2 2.5v-2.5zM126.2 408.4l.2 2.5h-.2z"/>
<path d="M176.2 408.4l.2 2.5v-2.5zM176.2 408.4l.2 2.5h-.2z"/>
<path d="M226.2 408.4l.2 2.5v-2.5zM226.2 408.4l.2 2.5h-.2z"/>
<path d="M276.2 408.4l.2 2.5v-2.5zM276.2 408.4l.2 2.5h-.2z"/>
<path d="M326.2 408.4l.2 2.5v-2.5zM326.2 408.4l.2 2.5h-.2z"/>
<path d="M376.2 408.4l.2 2.5v-2.5zM376.2 408.4l.2 2.5h-.2z"/>
<path d="M426.2 408.4l.2 2.5v-2.5zM426.2 408.4l.2 2.5h-.2z"/>
<path d="M476.2 408.4l.2 2.5v-2.5zM476.2 408.4l.2 2.5h-.2z"/>
<path d="M526.2 408.4v2.5h.2zM526.2 408.4h.2v2.5z"/>
<path d="M536.2 408.4l.2 2.5v-2.5zM536.2 408.4l.2 2.5h-.2z"/>
<path d="M551.2 408.4l.2 2.5v-2.5zM551.2 408.4l.2 2.5h-.2z"/>
<path d="M576.1 408.4l.5 2.5v-2.5zM576.1 408.4l.5 2.5h-.5z"/>
</g>
<text font-size="13.4" x="534.8" y="388.3">A713</text>
<text font-size="5" x="542" y="183.1">VV-D_3</text>
<g font-size="3.5">
<text x="74.5" y="105">1</text>
<text x="267.8" y="105.7">2</text>
<text x="70.7" y="110.4">A712</text>
<text x="264.5" y="111.1">A712</text>
<text x="459.2" y="203.5">3</text>
<text x="455.9" y="208.9">A712</text>
</g>
<g font-size="2.5">
<text x="46" y="7.3">1</text>
<text x="100.6" y="7.3">2</text>
<text x="150.6" y="7.3">3</text>
<text x="200.6" y="7.3">4</text>
<text x="250.6" y="7.3">5</text>
<text x="300.6" y="7.3">6</text>
<text x="350.6" y="7.3">7</text>
<text x="400.6" y="7.3">8</text>
<text x="450.6" y="7.3">9</text>
<text x="499.9" y="7.3">10</text>
<text x="549.9" y="7.3">11</text>
<text x="17.6" y="34.3">A</text>
<text x="577.5" y="34.3">A</text>
<text x="17.6" y="84.4">B</text>
<text x="577.5" y="84.4">B</text>
<text x="17.5" y="134.3">C</text>
<text x="577.4" y="134.3">C</text>
<text x="526.6" y="151.4">POLITECNICO DI MILANO</text>
<text x="526.7" y="154.4">SCUOLA DEL DESIGN</text>
<text x="526.7" y="157.4">C.L. DESIGN DEGLI INTERNI</text>
<text x="526.8" y="161.2">PROGETTO:</text>
<text x="17.5" y="184.3">D</text>
<text x="577.4" y="184.3">D</text>
<text x="526.8" y="211.2">CORSO:</text>
<text x="537.1" y="216.2">STRUMENTI E METODI</text>
<text x="540.8" y="219.2">DEL PROGETTO</text>
<text x="526.8" y="227.9">DOCENTE:</text>
<text x="17.6" y="234.4">E</text>
<text x="539.5" y="234.4">MARCO FERRARA</text>
<text x="577.5" y="234.4">E</text>
<text x="526.8" y="244.6">STUDENTI:</text>
<text x="539.8" y="251">ELENA CORRENTI</text>
<text x="526.8" y="261.2">OGGETTO:</text>
<text x="544.7" y="266.2">BOSTRAK</text>
<text x="544.7" y="269.2">203.349.03</text>
<text x="526.8" y="277.9">NOTE:</text>
<text x="17.6" y="284.3">F</text>
<text x="550.3" y="284.3">-</text>
<text x="577.5" y="284.3">F</text>
<text x="526.8" y="294.6">NOME FILE:</text>
<text x="535" y="300.5">BOSTRAK_203-349-03.dwg</text>
<text x="526.7" y="311.9">VERS</text>
<text x="566.3" y="311.9">DATA</text>
<text x="17.4" y="334.4">G</text>
<text x="577.3" y="334.4">G</text>
<text x="526.8" y="346.9">VERSION 3</text>
<text x="560.4" y="346.9">2017/18/07</text>
<text x="526.8" y="351.8">VERSION 2</text>
<text x="560.4" y="351.8">2017/04/07</text>
<text x="526.8" y="356.9">VERSION 1</text>
<text x="560.4" y="356.9">2017/23/05</text>
<text x="526.8" y="361.4">TAVOLA NO.:</text>
<text x="563" y="361.4">3 DI</text>
<text x="570.1" y="361.4">16</text>
<text x="17.5" y="384.3">H</text>
<text x="577.4" y="384.3">H</text>
<text x="526.7" y="406.8">REV:</text>
<text x="526.8" y="403.9">DATA:</text>
<text x="536.8" y="406.8">A</text>
<text x="536.8" y="403.8">2017/18/07</text>
<text x="551.7" y="403.9">SCALA:</text>
<text x="551.7" y="406.8">FORMATO:</text>
<text x="567.7" y="403.8">1:1</text>
<text x="568.2" y="406.8">A2</text>
<text x="15.3" y="408.7" transform="rotate(-90 15.3 408.7)">DIRECTORY: D:\DOCUMENTI\UNIVERSITÀ\STRUMENTI E METODI DEL PROGETTO\FASE 2\BOSTRAK_203-349-03.DWG | PLOTTED ON: 16/07/2017 18:16:46 | BY USER: ELENA</text>
<text x="44.1" y="411.8">1</text>
<text x="100.6" y="411.8">2</text>
<text x="150.6" y="411.8">3</text>
<text x="200.6" y="411.8">4</text>
<text x="250.6" y="411.8">5</text>
<text x="300.6" y="411.8">6</text>
<text x="350.6" y="411.8">7</text>
<text x="400.6" y="411.8">8</text>
<text x="450.6" y="411.8">9</text>
<text x="499.9" y="411.8">10</text>
<text x="526.9" y="410.9">0</text>
<text x="537.2" y="410.9">1cm</text>
<text x="551.9" y="410.9">2,5cm</text>
<text x="570.3" y="410.9">5cm</text>
</g>
</svg>
